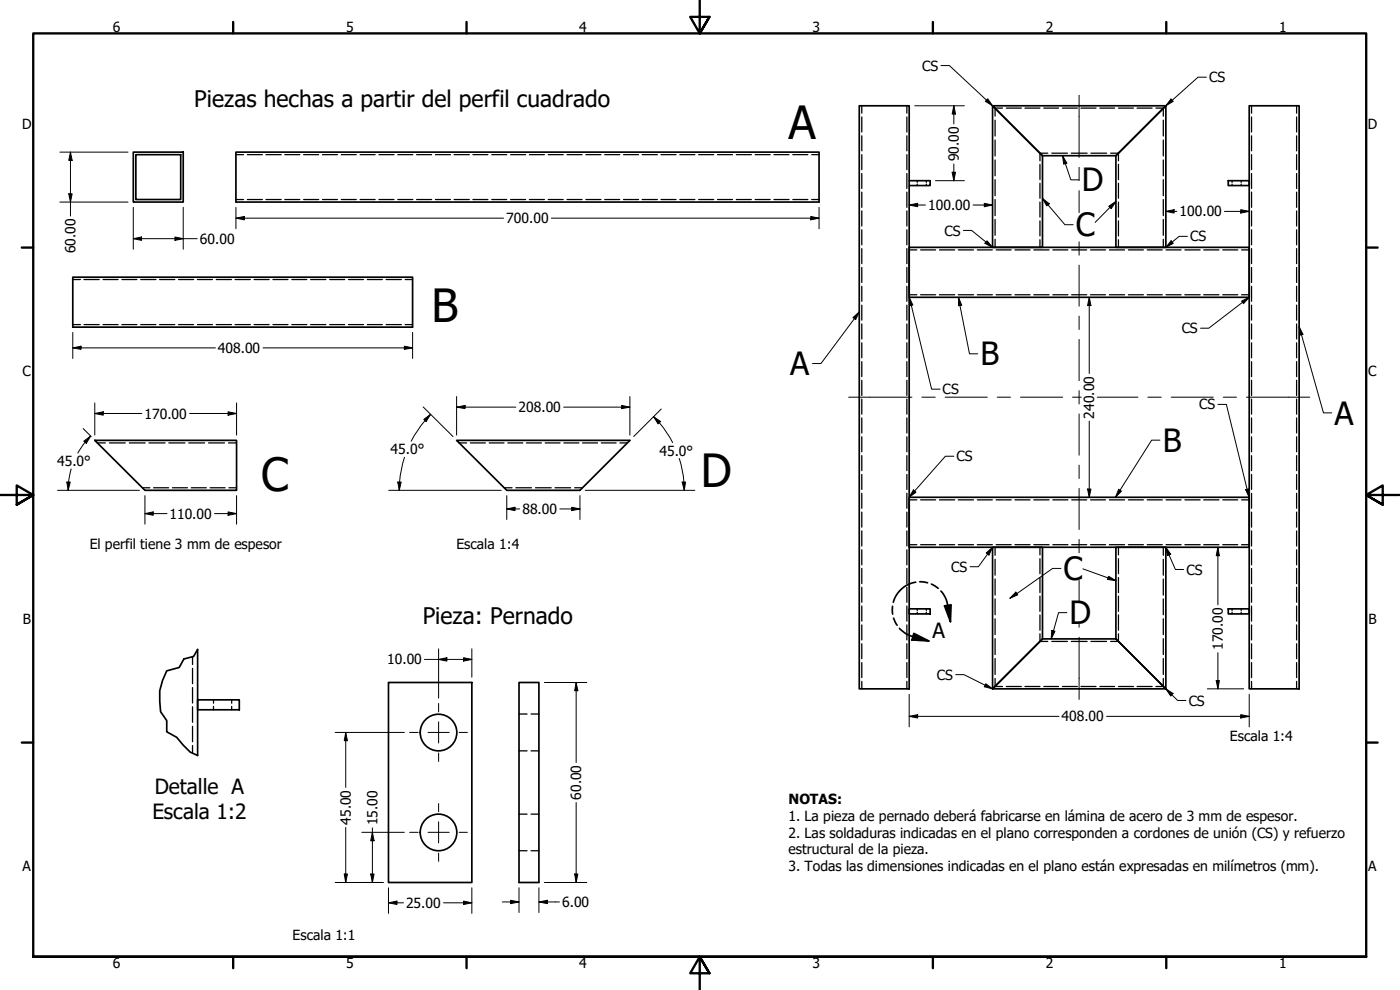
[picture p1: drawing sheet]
<svg xmlns="http://www.w3.org/2000/svg" width="420mm" height="297mm" viewBox="0 0 420 297" stroke-linecap="round" stroke-linejoin="round" font-family="sans-serif">
<!-- layer: Hidden (ANSI) -->
<g fill="none" stroke="#000" stroke-width=".38">
<path d="M258.6 31.7v2.3M258.6 35.1v4.5M272.2 31.7v2.3M272.2 35.1v4.5M298.6 36.1v4.7M300.9 32.4h-2.3v2.4M302 32.4h4.5M307.6 32.4h4.5M313.2 32.4h4.5M318.8 32.4h4.5M324.4 32.4h4.5M330.1 32.4h4.4"/>
<path d="M335.7 32.4h4.5M341.2 32.4h4.6M346.9 32.4h2.2v2.4M349.1 36.1v4.7M375.6 31.7v2.3M375.6 35.1v4.5M389.1 31.7v2.3M389.1 35.1v4.5M70.8 59.9h2.3M70.8 46.4h2.3M74.2 59.9h4.5M74.2 46.4h4.5"/>
<path d="M79.8 59.9h4.6M79.8 46.4h4.6M85.5 59.9h4.5M85.5 46.4h4.5M91.1 59.9h4.5M91.1 46.4h4.5M96.8 59.9h4.5M96.8 46.4h4.5M102.4 59.9h4.5M102.4 46.4h4.5M108.1 59.9h4.5M108.1 46.4h4.5"/>
<path d="M113.7 59.9h4.5M113.7 46.4h4.5M119.4 59.9h4.5M119.4 46.4h4.5M125 59.9h4.5M125 46.4h4.5M130.7 59.9h4.5M130.7 46.4h4.5M136.3 59.9h4.5M136.3 46.4h4.5M141.9 59.9h4.5M141.9 46.4h4.5"/>
<path d="M147.6 59.9h4.5M147.6 46.4h4.5M153.2 59.9h4.5M153.2 46.4h4.5M158.9 59.9h4.5M158.9 46.4h4.5M164.5 59.9h4.5M164.5 46.4h4.5M170.2 59.9h4.5M170.2 46.4h4.5M175.8 59.9h4.5M175.8 46.4h4.5"/>
<path d="M181.5 59.9h4.5M181.5 46.4h4.5M187.1 59.9h4.5M187.1 46.4h4.5M192.7 59.9h4.6M192.7 46.4h4.6M198.4 59.9h4.5M198.4 46.4h4.5M204 59.9h4.5M204 46.4h4.5M209.7 59.9h4.5M209.7 46.4h4.5"/>
<path d="M215.3 59.9h4.5M215.3 46.4h4.5M221 59.9h4.5M221 46.4h4.5M226.6 59.9h4.5M226.6 46.4h4.5M232.3 59.9h4.5M232.3 46.4h4.5M237.9 59.9h4.5M237.9 46.4h4.5M243.6 59.9h2.2M243.6 46.4h2.2"/>
<path d="M258.6 40.8v4.5M258.6 46.4v4.5M258.6 52.1v4.5M258.6 57.6v4.6M272.2 40.8v4.5M272.2 46.4v4.5M272.2 52.1v4.5M272.2 57.6v4.6M275.3 54.2v.5M275.3 55.2v.5M278 54.2v.5M278 55.2v.5"/>
<path d="M298.6 42v4.8M298.6 48v4.8M298.6 53.9v4.8M298.6 59.9v4.8M312.1 49.3v4.6M312.1 55v4.5M314.5 46h-2.4v2.2M315.7 46h4.7M321.5 46h4.8M327.4 46h4.7M333.3 46h2.4v2.2M335.7 49.3v4.6"/>
<path d="M335.7 55v4.5M349.1 42v4.8M349.1 48v4.8M349.1 53.9v4.8M349.1 59.9v4.8M369.8 54.2v.5M369.8 55.2v.5M372.5 54.2v.5M372.5 55.2v.5M375.6 40.8v4.5M375.6 46.4v4.5M375.6 52.1v4.5"/>
<path d="M375.6 57.6v4.6M389.1 40.8v4.5M389.1 46.4v4.5M389.1 52.1v4.5M389.1 57.6v4.6M258.6 63.3v4.5M258.6 68.9v4.6M258.6 74.6v4.5M272.2 63.3v4.5M272.2 68.9v4.6M272.2 74.6v4.5M272.9 75h2.2"/>
<path d="M276.3 75h4.5M281.9 75h4.6M287.6 75h4.6M293.3 75h4.5M298.6 65.8v4.8M298.6 71.8v2.4M299 75h4.5M304.6 75h4.5M310.3 75h4.5M312.1 60.6v4.5M312.1 66.3v4.5M312.1 71.9v2.3"/>
<path d="M316 75h4.5M321.6 75h4.5M327.3 75h4.5M332.9 75h4.6M335.7 60.6v4.5M335.7 66.3v4.5M335.7 71.9v2.3M338.6 75h4.6M344.3 75h4.5M349.1 65.8v4.8M349.1 71.8v2.4M349.9 75h4.6"/>
<path d="M355.6 75h4.6M361.3 75h4.5M367 75h4.5M372.6 75h2.3M375.6 63.3v4.5M375.6 68.9v4.6M375.6 74.6v4.5M389.1 63.3v4.5M389.1 68.9v4.6M389.1 74.6v4.5M21.8 97.4h2.3M21.8 83.9h2.3"/>
<path d="M25.2 97.4h4.6M25.2 83.9h4.6M30.9 97.4h4.5M30.9 83.9h4.5M36.6 97.4h4.5M36.6 83.9h4.5M42.2 97.4h4.6M42.2 83.9h4.6M47.9 97.4h4.6M47.9 83.9h4.6M53.6 97.4h4.5M53.6 83.9h4.5"/>
<path d="M59.2 97.4h4.6M59.2 83.9h4.6M64.9 97.4h4.6M64.9 83.9h4.6M70.5 97.4h4.6M70.5 83.9h4.6M76.3 97.4h4.5M76.3 83.9h4.5M81.9 97.4h4.5M81.9 83.9h4.5M87.6 97.4h4.5M87.6 83.9h4.5"/>
<path d="M93.2 97.4h4.6M93.2 83.9h4.6M98.9 97.4h4.5M98.9 83.9h4.5M104.6 97.4h4.5M104.6 83.9h4.5M110.2 97.4h4.5M110.2 83.9h4.5M115.9 97.4h4.6M115.9 83.9h4.6M121.6 97.4h2.2M121.6 83.9h2.2"/>
<path d="M258.6 80.2v4.6M258.6 85.9v4.5M258.6 91.6v4.5M258.6 97.2v4.5M272.2 80.2v4.6M272.2 85.9v4.5M272.2 91.6v4.5M272.2 97.2v4.5M272.9 88.4h2.2M276.3 88.4h4.5M281.9 88.4h4.6M287.6 88.4h4.6"/>
<path d="M293.3 88.4h4.5M299 88.4h4.5M304.6 88.4h4.5M310.3 88.4h4.5M316 88.4h4.5M321.6 88.4h4.5M327.3 88.4h4.5M332.9 88.4h4.6M338.6 88.4h4.6M344.3 88.4h4.5M349.9 88.4h4.6M355.6 88.4h4.6"/>
<path d="M361.3 88.4h4.5M367 88.4h4.5M372.6 88.4h2.3M375.6 80.2v4.6M375.6 85.9v4.5M375.6 91.6v4.5M375.6 97.2v4.5M389.1 80.2v4.6M389.1 85.9v4.5M389.1 91.6v4.5M389.1 97.2v4.5M258.6 102.9v4.5"/>
<path d="M258.6 108.5v4.5M258.6 114.1v4.6M258.6 119.7v4.6M272.2 102.9v4.5M272.2 108.5v4.5M272.2 114.1v4.6M272.2 119.7v4.6M375.6 102.9v4.5M375.6 108.5v4.5M375.6 114.1v4.6M375.6 119.7v4.6M389.1 102.9v4.5"/>
<path d="M389.1 108.5v4.5M389.1 114.1v4.6M389.1 119.7v4.6M29.2 132.9h2.4M32.8 132.9h4.8M38.8 132.9h4.8M44.7 132.9h4.8M50.7 132.9h4.8M56.6 132.9h4.8M62.6 132.9h4.8M68.6 132.9h2.4M137.8 132.9h2.2"/>
<path d="M141.2 132.9h4.5M146.8 132.9h4.5M152.4 132.9h4.5M158 132.9h4.5M163.6 132.9h4.5M169.2 132.9h4.5M174.8 132.9h4.5M180.5 132.9h4.4M186.1 132.9h2.2M258.6 125.4v4.5M258.6 131v4.6M258.6 136.7v4.5"/>
<path d="M272.2 125.4v4.5M272.2 131v4.6M272.2 136.7v4.5M375.6 125.4v4.5M375.6 131v4.6M375.6 136.7v4.5M389.1 125.4v4.5M389.1 131v4.6M389.1 136.7v4.5M42.7 146.4h2.3M46.1 146.4h4.5M51.8 146.4h4.5"/>
<path d="M57.4 146.4h4.5M63.1 146.4h4.5M68.7 146.4h2.3M151.3 146.4h2.4M154.8 146.4h4.7M160.7 146.4h4.7M166.6 146.4h4.7M172.5 146.4h2.3M258.6 142.4v4.5M258.6 148v4.5M258.6 153.7v4.5M258.6 159.3v4.5"/>
<path d="M272.2 142.4v4.5M272.2 148v4.5M272.2 153.7v4.5M272.2 159.3v4.5M272.9 150h2.2M276.3 150h4.5M281.9 150h4.6M287.6 150h4.6M293.3 150h4.5M299 150h4.5M304.6 150h4.5M310.3 150h4.5"/>
<path d="M316 150h4.5M321.6 150h4.5M327.3 150h4.5M332.9 150h4.6M338.6 150h4.6M344.3 150h4.5M349.9 150h4.6M355.6 150h4.6M361.3 150h4.5M367 150h4.5M372.6 150h2.3M375.6 142.4v4.5"/>
<path d="M375.6 148v4.5M375.6 153.7v4.5M375.6 159.3v4.5M389.1 142.4v4.5M389.1 148v4.5M389.1 153.7v4.5M389.1 159.3v4.5M258.6 165v4.5M258.6 170.5v4.6M258.6 176.2v4.5M272.2 165v4.5M272.2 170.5v4.6"/>
<path d="M272.2 176.2v4.5M272.9 163.4h2.2M276.3 163.4h4.5M281.9 163.4h4.6M287.6 163.4h4.6M293.3 163.4h4.5M298.6 164.2v2.4M298.6 167.8v4.8M298.6 173.7v4.8M298.6 179.7v4.8M299 163.4h4.5M304.6 163.4h4.5"/>
<path d="M310.3 163.4h4.5M312.1 164.2v2.3M312.1 167.6v4.5M312.1 173.3v4.5M312.1 178.9v4.5M316 163.4h4.5M321.6 163.4h4.5M327.3 163.4h4.5M332.9 163.4h4.6M335.7 164.2v2.3M335.7 167.6v4.5M335.7 173.3v4.5"/>
<path d="M335.7 178.9v4.5M338.6 163.4h4.6M344.3 163.4h4.5M349.1 164.2v2.4M349.1 167.8v4.8M349.1 173.7v4.8M349.1 179.7v4.8M349.9 163.4h4.6M355.6 163.4h4.6M361.3 163.4h4.5M367 163.4h4.5M372.6 163.4h2.3"/>
<path d="M375.6 165v4.5M375.6 170.5v4.6M375.6 176.2v4.5M389.1 165v4.5M389.1 170.5v4.6M389.1 176.2v4.5M57.8 197v2.4M258.6 181.8v4.6M258.6 187.5v4.5M258.6 193.2v4.5M258.6 198.8v4.5M272.2 181.8v4.6"/>
<path d="M272.2 187.5v4.5M272.2 193.2v4.5M272.2 198.8v4.5M275.3 182.7v.5M275.3 183.7v.5M278 182.7v.5M278 183.7v.5M298.6 185.7v4.7M298.6 191.6v4.8M298.6 197.6v4.8M312.1 184.5v4.6M312.1 190.2v2.3h2.4"/>
<path d="M315.7 192.5h4.7M321.5 192.5h4.8M327.4 192.5h4.7M335.7 184.5v4.6M335.7 190.2v2.3h-2.4M349.1 185.7v4.7M349.1 191.6v4.8M349.1 197.6v4.8M369.8 182.7v.5M369.8 183.7v.5M372.5 182.7v.5M372.5 183.7v.5"/>
<path d="M375.6 181.8v4.6M375.6 187.5v4.5M375.6 193.2v4.5M375.6 198.8v4.5M389.1 181.8v4.6M389.1 187.5v4.5M389.1 193.2v4.5M389.1 198.8v4.5M57.8 200.5v4.7M57.8 206.3v4.6M57.8 212.1v4.6M57.8 217.9v4.7"/>
<path d="M64.1 210v1M64.1 211.9v1.1M69.5 210v1M69.5 211.9v1.1M155.8 214.2h2.4M159.4 214.2h2.3M258.6 204.5v2.2M272.2 204.5v2.2M298.6 203.6v2.4h2.3M302 206h4.5M307.6 206h4.5M313.2 206h4.5"/>
<path d="M318.8 206h4.5M324.4 206h4.5M330.1 206h4.4M335.7 206h4.5M341.2 206h4.6M349.1 203.6v2.4h-2.2M375.6 204.5v2.2M389.1 204.5v2.2M57.8 223.7v2.3M155.8 225.3h2.4M159.4 225.3h2.3M155.8 255.3h2.4"/>
<path d="M155.8 244.3h2.4M159.4 255.3h2.3M159.4 244.3h2.3"/>
</g>
<!-- layer: Visible (ANSI) -->
<g fill="none" stroke="#000" stroke-width=".51">
<path d="M257.9 31.7h15v175h-15zM297.9 31.7l15 15v27.5h-15zM297.9 31.7h52l-15 15h-22zM374.9 31.7h15v175h-15zM40 45.6h15v15h-15zM40.8 46.4h13.4v13.5h-13.4zM70.8 45.6h175v15h-175zM272.9 54.2h6.2v1.5h-6.2M334.9 46.7l15-15v42.5h-15zM368.6 54.2h6.3v1.5h-6.3zM272.9 74.2h102v15h-102zM21.8 83.2h102v15h-102z"/>
<path d="M28.4 132.1h42.6v15h-27.5zM137 132.1h52l-14.9 15h-22zM272.9 149.2h102v15h-102zM297.9 164.2h15v27.5l-15 15zM334.9 164.2h15v42.5l-15-15zM59.3 194.9v31.8M272.9 182.7h6.2v1.5h-6.2zM368.6 182.7h6.3v1.5h-6.3zM59.3 210h12.5v3h-12.5zM116.6 204.8h25v60h-25zM155.8 204.8h5.9v60h-5.9zM297.9 206.7l15-15h22l15 15z"/>
<circle cx="131.6" cy="219.8" r="5.5"/>
<circle cx="131.6" cy="249.8" r="5.5"/>
</g>
<!-- layer: Break Line (ANSI) -->
<path d="M59.3 194.9l-1.2 2.1-2.9 .7-1.4 2.6-3.8 1-1.2 2.9-.9 3 .3 6.3 1.8 2.7v3.4l3 1.6 4.1 4.5 2.2 1" fill="none" stroke="#000" stroke-width=".51"/>
<!-- layer: Detail Boundary (ANSI) -->
<path d="M274.8 174.7a8.4 8.4 0 0 0-6.7 6M276 174.5l2.4 .4M279.5 175.2l2.1 1.3M282.4 177.3l1.6 2.6 1.2 6.6M267.8 181.9l.1 2.4M268.2 185.5l1 2.1M269.9 188.5l1.6 1.4 1.6 .8 5.7 1.6M274.3 190l4.5 2.3-5.1-.3zM283.5 181.8l1.9-.3-.2 5z" fill="none" stroke="#000" stroke-width=".51"/>
<path d="M274.3 190l4.5 2.3-5.1-.3zM283.5 181.8l1.9-.3-.2 5z" fill="#000"/>
<!-- layer: Border (ANSI) -->
<g fill="none" stroke="#000" stroke-width=".7">
<path d="M70 6.6v3.4M140 6.6v3.4M210 0v10l-2.9-4.9h5.8l-2.9 4.9 2.9-4.9M280 6.6v3.4M350 6.6v3.4M6.5 74.3h3.5M410 74.3h3.4M0 148.5h10l-5-2.8v5.7l5-2.9-5 2.9M420 148.5h-10l5-2.8v5.7l-5-2.9 5 2.9M6.5 222.8h3.5M410 222.8h3.4M10 287.1v-277.1h400v277.1h-400h400"/>
<path d="M70 287.1v3.4M140 287.1v3.4M212.9 292l-2.9-4.9 2.9 4.9h-5.8l2.9-4.9v9.9M280 287.1v3.4M350 287.1v3.4"/>
</g>
<!-- layer: Dimension (ANSI) -->
<g fill="none" stroke="#000" stroke-width=".3">
<path d="M274.5 31.7h14.9M286.3 31.7l.5 2.5h-1zM286.3 31.7v5.5M18 45.6h20.4M20.6 58.2h1.1l-.6 2.4zM21.1 45.6l.6 2.5h-1.1zM21.1 45.6v19.2M280.7 54.2h8.7M285.8 51.7h1l-.5 2.5zM286.3 49.2v5M18 60.6h20.4M40 71.6l2.5-.5v1z"/>
<path d="M40 71.6h19.2M40 62.2v12.6M52.5 71.1l2.5 .5-2.5 .5zM55 62.2v12.6M70.8 65.5l2.5-.6v1.1zM70.8 65.5h80.3M70.8 62.2v6.4M165.5 65.5h80.3M243.3 64.9l2.5 .6-2.5 .5zM245.8 62.2v6.4M272.9 61.5l2.5-.5v1zM272.9 61.5h4.8"/>
<path d="M292 61.5h5.9M295.4 61l2.5 .5-2.5 .5zM349.9 63.4l2.5-.5v1zM349.9 63.4h3.3M367.5 63.4h7.4M372.4 62.9l2.5 .5-2.5 .5zM21.8 99.7v7.9M123.8 99.7v7.9M326.9 89.2l.5 2.5h-1zM326.9 89.2v22.9M21.8 104.4l2.5-.5v.9zM21.8 104.4h42.8"/>
<path d="M78.9 104.4h44.9M121.3 103.9l2.5 .5-2.5 .4zM137 119v11.5M189 119v11.5M25 128.6l2.4 2.4M25.1 132.4l2.1-1.5-1.3 2.1zM27.2 130.9l-2.1 2.3-1.7 2.8M28.4 124.1l2.6-.5v1zM28.4 124.1h14.1M28.4 120.9v9.6M56.9 124.1h14.1M68.5 123.6l2.5 .5-2.5 .5z"/>
<path d="M71 120.9v9.6M121.4 137.2l-.5 1.6a32.2 32.2 0 0 0-1.1 8.3M127 122.1l9 8.9M127.2 125.8l2-1.5-1.3 2.2zM129.2 124.3a34.4 34.4 0 0 0-5.8 8.1M137 122.2l2.6-.5v.9zM137 122.2h17.8M169.2 122.2h19.8M186.6 121.7l2.4 .5-2.4 .4zM196.2 125l2 1.5-.7 .7zM196.2 125l1.7 1.9M197.9 126.9l2.4 3.1 1.6 2.8"/>
<path d="M198.4 122.7l-8.2 8.3M203.9 137.6l.9 3.9 .5 3.1M326.9 126.4v22.8M17.3 147.1h24.5M20.1 144.6h1l-.7 2.5zM21.4 140.7l-.7 3.4-.3 3M43.5 154.1l2.5-.5v1zM43.5 154.1h6.6M43.5 148.7v8.6M64.4 154.1h6.6M68.5 153.6l2.5 .5-2.5 .5zM71 148.7v8.6"/>
<path d="M116.6 147.1h33.8M119.4 144.6h1l-.6 2.5zM152.1 152.7l2.5-.5v1zM152.1 152.7h3.9M152.1 148.7v7.2M168 152.7h6.1M171.6 152.2l2.5 .5-2.5 .5zM174.1 148.7v7.2M175.6 147.1h32.9M204.7 144.6h1l-.3 2.5zM205.2 144.6l.2 2.5M326.4 146.7h1l-.5 2.5z"/>
<path d="M365.5 164.2l.5 2.5h-1zM365.5 164.2v17.3M127.4 197.9h14.2M131.6 197.9l2.5-.6v1.1zM131.6 194.7v14.8M139.1 197.3l2.5 .6-2.5 .5zM141.6 194.7v8.5M365.5 195.8v10.9M100.6 219.8h20.7M103.8 219.8l.5 2.4h-1zM103.8 219.8v16.5M163.4 204.8h12.7"/>
<path d="M172.9 204.8l.5 2.4h-.9zM172.9 204.8v24M272.9 214.9l2.5-.5v1zM272.9 214.9h44.9M272.9 208.3v9.8M332.1 214.9h42.8M362.3 206.7h11M365 204.2h1l-.5 2.5zM372.4 214.4l2.5 .5-2.5 .5zM374.9 208.3v9.8M103.8 248.3v16.5M108.6 249.7h12.7"/>
<path d="M111.8 249.7l.5 2.6h-1zM111.8 248.4v16.4M172.9 240.8v24M100.6 264.8h14.4M103.3 262.2h1l-.5 2.6zM111.3 262.2h1l-.5 2.6zM116.6 270.9l2.5-.5v1zM116.6 270.9h4.5M116.6 266.4v7.7M133.1 270.9h8.5M139.1 270.4l2.5 .5-2.5 .5zM141.6 266.4v7.7"/>
<path d="M150.7 270.6h5.1M153.2 270.1l2.6 .5-2.6 .5zM155.8 266.4v7.4M161.7 270.6l2.6-.5v1zM161.7 270.6h6.2M161.7 266.4v7.4M163.4 264.8h12.7M172.5 262.2h.9l-.5 2.6z"/>
</g>
<g fill="#000">
<path d="M286.3 31.7l.5 2.5h-1zM20.6 58.2h1.1l-.6 2.4zM21.1 45.6l.6 2.5h-1.1zM285.8 51.7h1l-.5 2.5zM40 71.6l2.5-.5v1zM52.5 71.1l2.5 .5-2.5 .5zM70.8 65.5l2.5-.6v1.1zM243.3 64.9l2.5 .6-2.5 .5zM272.9 61.5l2.5-.5v1zM295.4 61l2.5 .5-2.5 .5zM349.9 63.4l2.5-.5v1zM372.4 62.9l2.5 .5-2.5 .5z"/>
<path d="M326.9 89.2l.5 2.5h-1zM21.8 104.4l2.5-.5v.9zM121.3 103.9l2.5 .5-2.5 .4zM25.1 132.4l2.1-1.5-1.3 2.1zM28.4 124.1l2.6-.5v1zM68.5 123.6l2.5 .5-2.5 .5zM127.2 125.8l2-1.5-1.3 2.2zM137 122.2l2.6-.5v.9zM186.6 121.7l2.4 .5-2.4 .4zM196.2 125l2 1.5-.7 .7zM20.1 144.6h1l-.7 2.5zM43.5 154.1l2.5-.5v1z"/>
<path d="M68.5 153.6l2.5 .5-2.5 .5zM119.4 144.6h1l-.6 2.5zM152.1 152.7l2.5-.5v1zM171.6 152.2l2.5 .5-2.5 .5zM204.7 144.6h1l-.3 2.5zM326.4 146.7h1l-.5 2.5zM365.5 164.2l.5 2.5h-1zM131.6 197.9l2.5-.6v1.1zM139.1 197.3l2.5 .6-2.5 .5zM172.9 204.8l.5 2.4h-.9zM272.9 214.9l2.5-.5v1zM365 204.2h1l-.5 2.5z"/>
<path d="M372.4 214.4l2.5 .5-2.5 .5zM103.8 219.8l.5 2.4h-1zM111.8 249.7l.5 2.6h-1zM103.3 262.2h1l-.5 2.6zM111.3 262.2h1l-.5 2.6zM116.6 270.9l2.5-.5v1zM139.1 270.4l2.5 .5-2.5 .5zM153.2 270.1l2.6 .5-2.6 .5zM161.7 270.6l2.6-.5v1zM172.5 262.2h.9l-.5 2.6z"/>
</g>
<!-- layer: Symbol (ANSI) -->
<g fill="none" stroke="#000" stroke-width=".3">
<path d="M282.4 19.7h2.5l13 12M296.4 29.6l1.5 2.1-2.2-1.3zM351.4 29.7l.7 .7-2.2 1.3zM362.1 23.2h-2.6l-9.6 8.5M312.9 59.5l2 1.6-.8 .7zM312.9 59.5l6.7 7.9h2.5M318.9 46.7l1.3 2.2-1 .4zM318.9 46.7l2.5 7.3h2.4M289.1 69.1h2.5l6.3 5.1M296.2 72.2l1.7 2-2.3-1.2zM332.7 61.9l2.2-1.5-1.4 2.2zM334.9 60.4l-6.2 6.3"/>
<path d="M351.5 72.2l.6 .8-2.2 1.2zM356.4 70.9h-2.5l-4 3.3M256 95.3l1.9-1.7-1.1 2.3zM257.9 93.6l-11.5 15.5h-2.6M272.9 89.2l1 2.3-.9 .2zM272.9 89.2l6.7 27.6h2.5M287.7 89.2l.9 2.4-.9 .1zM287.7 89.2l3.3 17h2.4M372.6 90.3l2.3-1.1-1.7 1.9zM374.9 89.2l-12.1 9.3h-2.5M389.9 98l1.1 2.3-.9 .3zM389.9 98l7.3 25.9h2.5"/>
<path d="M286.3 136.9h-2.6l-10.8 12.3M348.1 132.1h-2.5l-10.8 17.1M365.5 121.3h2.5l6.9 27.9M274.1 147l.8 .7-2 1.5zM335.7 146.8l.8 .6-1.7 1.8zM373.8 146.9l1-.2 .1 2.5zM296 165.9l1.9-1.7-1.1 2.3zM297.9 164.2l-4.3 5.8h-2.5M304.9 177.7l.5 .8-2.3 1zM318.4 170.5h-2.5l-12.8 9M325 170.7l9.9 3.5M332.7 172.9l2.2 1.3-2.5-.4z"/>
<path d="M349.9 164.2l1.4 2.1-.9 .4zM349.9 164.2l2.8 6.7h2.5M315.7 189.2l.9 .2-1.1 2.3zM320.2 183.8h-2.5l-2.2 7.9M286.8 202.4h2.5l8.6 4.3M295.8 205.2l2.1 1.5-2.5-.7zM349.9 206.7l2.1 1.4-.7 .7zM349.9 206.7l3.5 3.5h2.5"/>
</g>
<g fill="#000">
<path d="M296.4 29.6l1.5 2.1-2.2-1.3zM351.4 29.7l.7 .7-2.2 1.3zM318.9 46.7l1.3 2.2-1 .4zM296.2 72.2l1.7 2-2.3-1.2zM312.9 59.5l2 1.6-.8 .7zM332.7 61.9l2.2-1.5-1.4 2.2zM351.5 72.2l.6 .8-2.2 1.2zM256 95.3l1.9-1.7-1.1 2.3zM272.9 89.2l1 2.3-.9 .2zM287.7 89.2l.9 2.4-.9 .1zM372.6 90.3l2.3-1.1-1.7 1.9zM389.9 98l1.1 2.3-.9 .3z"/>
<path d="M274.1 147l.8 .7-2 1.5zM335.7 146.8l.8 .6-1.7 1.8zM373.8 146.9l1-.2 .1 2.5zM296 165.9l1.9-1.7-1.1 2.3zM304.9 177.7l.5 .8-2.3 1zM332.7 172.9l2.2 1.3-2.5-.4zM349.9 164.2l1.4 2.1-.9 .4zM315.7 189.2l.9 .2-1.1 2.3zM295.8 205.2l2.1 1.5-2.5-.7zM349.9 206.7l2.1 1.4-.7 .7z"/>
</g>
<!-- layer: Center Mark (ANSI) -->
<path d="M122.9 219.8h2.6M128.5 219.8h6.3M131.6 211.1v2.5M131.6 216.6v6.3M137.8 219.8h2.5M131.6 225.9v2.6M122.9 249.7h2.6M128.5 249.7h6.3M131.6 241.1v2.5M131.6 246.6v6.3M131.6 256v2.4M137.8 249.7h2.5" fill="none" stroke="#000" stroke-width=".3"/>
<!-- layer: Centerline (ANSI) -->
<g fill="none" stroke="#000" stroke-width=".3">
<path d="M323.8 28.6v18.6M323.8 50.2v4M323.8 57.2v6.6M323.8 72.6v4M323.8 79.6v12.3M323.8 94.9v4M254.7 119.2h19M276.7 119.2h4M283.7 119.2h12.6M299.3 119.2h4M306.3 119.2h12.6M321.9 119.2h2.6"/>
<path d="M323.8 101.8v12.4M323.8 117.2v4M329.3 119.2h12.2M344.5 119.2h4M351.5 119.2h12.6M367.1 119.2h4M374.1 119.2h19M323.8 124.2v12.4M323.8 139.6v4M323.8 146.5v12.4M323.8 161.8v4M323.8 174.2v6.1"/>
<path d="M323.8 187.3v.9M323.8 191.2v18.7"/>
</g>
<g font-size="13.7">
<text x="236.7" y="41.8">A</text>
<text x="129.5" y="96.6">B</text>
<text x="78.4" y="147.4">C</text>
<text x="210.4" y="146">D</text>
</g>
<g font-size="9.6">
<text x="324.7" y="57.5">D</text>
<text x="322.9" y="70.9">C</text>
<text x="237.2" y="112.6">A</text>
<text x="294.3" y="109.7">B</text>
<text x="400.5" y="127.4">A</text>
<text x="348.9" y="135.6">B</text>
<text x="319.2" y="174">C</text>
<text x="321" y="187.3">D</text>
</g>
<g font-size="6.9">
<text x="58.3" y="32.1">Piezas hechas a partir del perfil cuadrado</text>
<text x="126.9" y="187.4">Pieza: Pernado</text>
</g>
<g font-size="6.3">
<text x="279.8" y="191.4">A</text>
<text x="46.4" y="238.2">Detalle A</text>
<text x="45.7" y="245.7">Escala 1:2</text>
</g>
<g font-size="4.2">
<text x="33.8" y="9.6">6</text>
<text x="103.9" y="9.6">5</text>
<text x="173.9" y="9.6">4</text>
<text x="243.8" y="9.6">3</text>
<text x="313.9" y="9.6">2</text>
<text x="383.9" y="9.6">1</text>
<text x="276.7" y="21.2">CS</text>
<text x="362.8" y="24.7">CS</text>
<text x="6.7" y="38.7">D</text>
<text x="410.5" y="38.7">D</text>
<text x="287.8" y="48.4" transform="rotate(-90 287.8 48.4)">90.00</text>
<text x="278.6" y="63">100.00</text>
<text x="354" y="64.9">100.00</text>
<text x="152" y="67">700.00</text>
<text x="283.5" y="70.7">CS</text>
<text x="22.7" y="76.1" transform="rotate(-90 22.7 76.1)">60.00</text>
<text x="60" y="73.1">60.00</text>
<text x="357.2" y="72.4">CS</text>
<text x="354.6" y="100">CS</text>
<text x="65.4" y="105.9">408.00</text>
<text x="6.8" y="113">C</text>
<text x="410.7" y="113">C</text>
<text x="282.9" y="118.3">CS</text>
<text x="43.4" y="125.6">170.00</text>
<text x="155.6" y="123.7">208.00</text>
<text x="328.4" y="125.6" transform="rotate(-90 328.4 125.6)">240.00</text>
<text x="359.9" y="122.9">CS</text>
<text x="117.2" y="136.3">45.0°</text>
<text x="197.9" y="136.7">45.0°</text>
<text x="17.1" y="139.8">45.0°</text>
<text x="287" y="138.4">CS</text>
<text x="50.9" y="155.6">110.00</text>
<text x="156.8" y="154.2">88.00</text>
<text x="26.9" y="164.7">El perfil tiene 3 mm de espesor</text>
<text x="137" y="164.7">Escala 1:4</text>
<text x="285.5" y="171.6">CS</text>
<text x="356" y="172.4">CS</text>
<text x="6.9" y="187.2">B</text>
<text x="410.7" y="187.2">B</text>
<text x="367" y="195" transform="rotate(-90 367 195)">170.00</text>
<text x="116.2" y="199.4">10.00</text>
<text x="281.2" y="203.9">CS</text>
<text x="356.7" y="211.7">CS</text>
<text x="318.6" y="216.5">408.00</text>
<text x="369.1" y="222.4">Escala 1:4</text>
<text x="174.4" y="240" transform="rotate(-90 174.4 240)">60.00</text>
<text x="236.7" y="241.3">NOTAS:</text>
<text x="105.3" y="247.4" transform="rotate(-90 105.3 247.4)">45.00</text>
<text x="113.3" y="247.6" transform="rotate(-90 113.3 247.6)">15.00</text>
<text x="236.7" y="246.3">1. La pieza de pernado deberá fabricarse en lámina de acero de 3 mm de espesor.</text>
<text x="236.7" y="251.3">2. Las soldaduras indicadas en el plano corresponden a cordones de unión (CS) y refuerzo</text>
<text x="236.7" y="256.3">estructural de la pieza.</text>
<text x="6.8" y="261.4">A</text>
<text x="236.7" y="261.4">3. Todas las dimensiones indicadas en el plano están expresadas en milímetros (mm).</text>
<text x="410.7" y="261.4">A</text>
<text x="121.9" y="272.4">25.00</text>
<text x="168.7" y="272.1">6.00</text>
<text x="87.8" y="282">Escala 1:1</text>
<text x="33.8" y="290.5">6</text>
<text x="103.9" y="290.5">5</text>
<text x="173.9" y="290.5">4</text>
<text x="243.8" y="290.5">3</text>
<text x="313.9" y="290.5">2</text>
<text x="383.9" y="290.5">1</text>
</g>
</svg>
